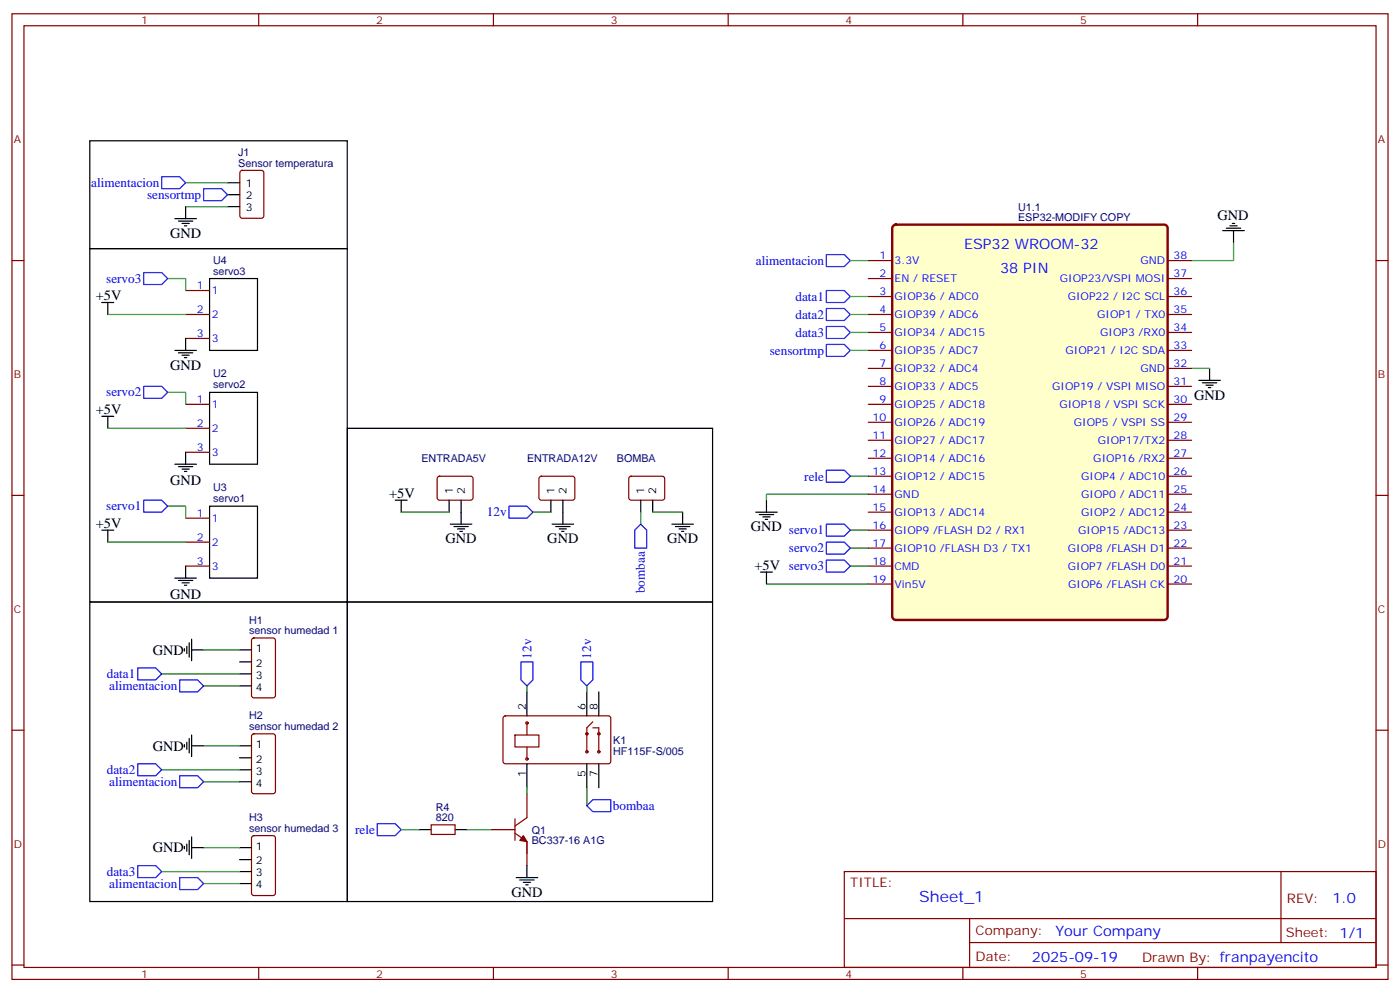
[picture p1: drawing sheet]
<svg xmlns="http://www.w3.org/2000/svg" width="412mm" height="292mm" viewBox="0 0 412 292" stroke-linecap="round" stroke-linejoin="round" font-family="sans-serif">
<g fill="none" stroke="#870000" stroke-width=".35">
<path d="M3.5 4.1h405.4v284.3h-405.4zM7.1 7.6h398.2v277.3h-398.2zM76.2 4.1v3.5M145.3 4.1v3.5M214.5 4.1v3.5M283.6 4.1v3.5M352.8 4.1v3.5M3.5 76.7h3.6M405.3 76.7h3.6M3.5 145.9h3.6M405.3 145.9h3.6M3.5 215h3.6"/>
<path d="M405.3 215h3.6M248.7 256.6h156.6v28.3h-156.6zM377.3 256.7v20.8M248.7 270.5h156.5M285.6 277.5h119.6M285.6 270.5v14.1M3.5 284.2h3.6M76.2 284.9v3.5M145.3 284.9v3.5M214.5 284.9v3.5M283.6 284.9v3.5M352.8 284.9v3.5"/>
<path d="M405.3 284.2h3.6"/>
</g>
<path d="M263.1 66.6l.8-.5h79l.9 .5 .2 .6v114.3l-.5 .9-.6 .2h-79l-.9-.5-.2-.6v-114.3z" fill="#ffc" stroke="#870000" stroke-width=".71"/>
<g fill="none" stroke="#870000" stroke-width=".35">
<path d="M70.9 50.4l.5-.2h5.6l.7 .4v13l-.4 .6-5.9 .1-.7-.5v-12.9zM255.8 76.7h7M344 76.7h7M54.7 92.6h7M54.7 85.5h7M54.7 99.7h7M255.8 82h7M255.8 87.3h7M255.8 92.6h7M255.8 97.9h7M344 82h7M344 87.3h7"/>
<path d="M344 92.6h7M344 97.9h7M54.7 119.1h7M255.8 103.2h7M255.8 108.5h7M255.8 113.8h7M255.8 119.1h7M344 103.2h7M344 108.5h7M344 113.8h7M344 119.1h7M54.7 126.1h7"/>
<path d="M54.7 133.2h7M255.8 124.4h7M255.8 129.6h7M255.8 134.9h7M344 124.4h7M344 129.6h7M344 134.9h7M54.7 152.6h7M54.7 159.6h7M129 140.4l.5-.2 9.4 .1 .4 .6v6l-.7 .4-9.4-.1-.4-.6v-5.7zM159 140.4l.5-.2 9.4 .1 .4 .6v6l-.7 .4-9.4-.1-.5-.6v-5.7zM185.4 140.4l.5-.2 9.5 .1 .4 .6-.1 6-.6 .4-9.5-.1-.4-.6v-5.7z"/>
<path d="M255.8 140.2h7M255.8 145.5h7M255.8 150.8h7M255.8 156.1h7M344 140.2h7M344 145.5h7M344 150.8h7M344 156.1h7M54.7 166.7h7M255.8 161.4h7M255.8 166.7h7M255.8 172h7"/>
<path d="M344 161.4h7M344 166.7h7M344 172h7M74.3 188.1l.5-.2h5.6l.7 .4v16.5l-.4 .6-5.9 .1-.7-.5v-16.4zM74.3 216.3l.5-.2h5.6l.7 .4v16.5l-.4 .7h-5.9l-.7-.4v-16.5zM148.4 211l.5-.2h30.6l.4 .7v13l-.7 .4-30.6-.1-.4-.6v-12.7zM151.7 216.4h7v3.6h-7zM155.2 212.9v3.5M155.2 220v3.5M174.6 212.5l-1.7 1.8v7.1M174.6 214.3h1.8v7.1M155.2 233.7v7.1l-3.5 2.4"/>
<path d="M74.3 246.3l.5-.2h5.6l.7 .4v16.5l-.4 .6-5.9 .1-.7-.5v-16.4zM127 242.9h7.1v2.8h-7.1zM144.6 244.3h7.1M151.7 245.4l3.5 2.4v3.6M151.7 241.1v6.4M155.2 247.8v7.1"/>
<circle cx="155.2" cy="212.9" r=".35"/>
<circle cx="172.9" cy="216.1" r=".35"/>
<circle cx="176.4" cy="216.1" r=".35"/>
<circle cx="155.2" cy="223.5" r=".35"/>
<circle cx="172.9" cy="221.4" r=".35"/>
<circle cx="176.4" cy="221.4" r=".35"/>
</g>
<g fill="none" stroke="#000" stroke-width=".35">
<path d="M26.5 41.5h75.8v31.7h-75.8zM67 53.8h3.6M67 57.3h3.6M26.5 73.2h75.8v104.1h-75.8zM51.5 64.4h6.4M52.6 65.1h4.2M53.6 65.8h2.1M54.3 66.5h.7M54.7 60.9v3.5M67 60.9h3.6M360.2 67.9h6.3M361.2 67.2h4.3"/>
<path d="M362.3 66.5h2.1M363 65.8h.7M363.4 67.9v3.5M30 89.1h3.5M31.7 89.1v3.5M54.7 99.7v3.5M61.7 82h14.1v21.2h-14.1zM51.5 103.2h6.4M52.6 103.9h4.2M53.6 104.6h2.1M54.3 105.3h.7M61.7 115.5h14.1v21.2h-14.1z"/>
<path d="M353.1 112h6.4M354.2 112.7h4.2M355.2 113.4h2.2M356 114.1h.7M356.3 108.5v3.5M30 122.6h3.5M31.7 122.6v3.5M51.5 136.7h6.4M52.6 137.4h4.2M53.6 138.1h2.1M54.3 138.8h.7M54.7 133.2v3.5"/>
<path d="M102.3 126.1h107.6v51.2h-107.6zM30 156.1h3.5M31.7 156.1v3.5M61.7 149h14.1v21.2h-14.1zM116.4 147.3h3.5M118.2 147.3v3.5M132.3 147.3v3.5M132.6 154.3h6.4M133.7 155h4.2M134.8 155.8h2.1M135.5 156.5h.7M135.8 147.3v7"/>
<path d="M162.3 147.3v3.5M162.6 154.3h6.4M163.7 155h4.2M164.7 155.8h2.2M165.5 156.5h.7M165.8 147.3v7M188.7 147.3v3.5M192.3 147.3v3.5M197.9 154.3h6.4M199 155h4.2M200 155.8h2.1M200.7 156.5h.7"/>
<path d="M201.1 150.8v3.5M222.6 150.8h6.4M223.7 151.5h4.2M224.7 152.2h2.1M225.4 152.9h.7M225.8 147.3v3.5M26.5 177.3h75.8v88.2h-75.8zM51.5 170.2h6.4M52.6 170.9h4.2M53.6 171.6h2.1M54.3 172.3h.7M54.7 166.7v3.5"/>
<path d="M102.3 177.3h107.6v88.2h-107.6zM224 168.5h3.5M225.8 168.5v3.5M54.3 191v.7M55 190.3v2.1M55.7 189.3v4.2M56.4 191.4h3.6M56.4 188.2v6.4M70.6 191.4h3.5M70.6 194.9h3.5M70.6 198.4h3.5M54.3 219.3v.7"/>
<path d="M55 218.5v2.2M55.7 217.5v4.2M56.4 219.6h3.6M56.4 216.4v6.4M70.6 202h3.5M70.6 219.6h3.5M155.2 203.7v7.1M172.9 203.7v7.1M176.4 203.7v7.1M70.6 223.1h3.5M70.6 226.7h3.5M70.6 230.2h3.5"/>
<path d="M155.2 224.9v7.1M172.9 224.9v7.1M176.4 224.9v7.1M54.3 249.2v.7M55 248.5v2.1M55.7 247.5v4.2M56.4 249.6h3.6M56.4 246.4v6.4M70.6 249.6h3.5M70.6 253.1h3.5M70.6 256.6h3.5M123.5 244.3h3.5"/>
<path d="M134.1 244.3h3.5M152 258.4h6.4M153.1 259.1h4.2M154.2 259.8h2.1M155.2 254.9v3.5M70.6 260.2h3.5M154.9 260.5h.7"/>
</g>
<g fill="none" stroke="#008700" stroke-width=".35">
<path d="M54.7 53.8h12.3M54.7 60.9h12.3M250.5 76.7h5.3M363.4 71.4v5.3h-12.4M31.7 92.6h23M49.4 82h5.3v3.5M250.5 92.6h5.3M250.5 87.3h5.3M250.5 97.9h5.3M49.4 115.5h5.3v3.6M250.5 103.2h5.3M351 108.5h5.3"/>
<path d="M31.7 126.1h23M31.7 159.6h23M49.4 149h5.3v3.6M118.2 150.8h14.1M157 150.8h5.3M188.7 150.8v3.5M192.3 150.8h8.8M250.5 140.2h5.3M250.5 156.1h5.3M255.8 145.5h-30v1.8M225.8 172h30M250.5 161.4h5.3"/>
<path d="M250.5 166.7h5.3M47.6 198.4h23M60 191.4h10.6M60 219.6h10.6M60 202h10.6M155.2 202v1.7M172.9 202v1.7M47.6 226.7h23M60 230.2h10.6M155.2 232v1.7M172.9 232v5.2M47.6 256.6h23"/>
<path d="M60 249.6h10.6M118.2 244.3h5.3M137.6 244.3h7M60 260.2h10.6"/>
</g>
<g fill="none" stroke="#00f" stroke-width=".35">
<path d="M47.6 52h5.3l1.8 1.8-1.8 1.8h-5.3zM60 55.6h5.3l1.7 1.7-1.7 1.8h-5.3zM243.4 75h5.3l1.8 1.7-1.8 1.8h-5.3zM42.3 80.3h5.3l1.8 1.7-1.8 1.8h-5.3zM243.4 85.5h5.3l1.8 1.8-1.8 1.8h-5.3zM243.4 90.8h5.3l1.8 1.8-1.8 1.8h-5.3zM243.4 96.1h5.3l1.8 1.8-1.8 1.8h-5.3zM42.3 113.8h5.3l1.8 1.7-1.8 1.8h-5.3zM243.4 101.4h5.3l1.8 1.8-1.8 1.8h-5.3zM243.4 138.5h5.3l1.8 1.7-1.8 1.8h-5.3zM42.3 147.3h5.3l1.8 1.7-1.8 1.8h-5.3zM149.9 149h5.3l1.8 1.8-1.8 1.8h-5.3z"/>
<path d="M188.7 154.3l1.8 1.8v5.3h-3.5v-5.3zM243.4 154.3h5.3l1.8 1.8-1.8 1.8h-5.3zM243.4 159.6h5.3l1.8 1.8-1.8 1.8h-5.3zM243.4 164.9h5.3l1.8 1.8-1.8 1.8h-5.3zM40.6 196.7h5.3l1.7 1.7-1.7 1.8h-5.3zM153.5 194.9h3.5v5.3l-1.8 1.8-1.7-1.8zM171.1 194.9h3.5v5.3l-1.7 1.8-1.8-1.8zM52.9 200.2h5.3l1.8 1.8-1.8 1.7h-5.3zM40.6 224.9h5.3l1.7 1.8-1.7 1.7h-5.3zM52.9 228.4h5.3l1.8 1.8-1.8 1.8h-5.3zM172.9 237.2l1.7-1.7h5.3v3.5h-5.3zM40.6 254.9h5.3l1.7 1.7-1.7 1.8h-5.3z"/>
<path d="M52.9 258.4h5.3l1.8 1.8-1.8 1.7h-5.3zM111.1 242.5h5.3l1.8 1.8-1.8 1.8h-5.3z"/>
</g>
<path d="M154.2 246.1l1 1.7-2.1-.3z" fill="#870000" stroke="#870000" stroke-width=".35"/>
<text font-size="4.6" fill="#00f" x="270.8" y="265.7">Sheet_1</text>
<g font-size="4.2">
<text x="358.7" y="64.7">GND</text>
<text x="50.1" y="70">GND</text>
<text x="28.2" y="88.4">+5V</text>
<text x="50.1" y="108.8">GND</text>
<text x="351.7" y="117.7">GND</text>
<text x="28.2" y="121.9">+5V</text>
<text x="50.1" y="142.8">GND</text>
<text x="114.7" y="146.6">+5V</text>
<text x="28.2" y="155.4">+5V</text>
<text x="131.2" y="160">GND</text>
<text x="161.2" y="160">GND</text>
<text x="196.5" y="160">GND</text>
<text x="221.2" y="156.5">GND servo1</text>
<text x="222.2" y="167.7">+5V servo3</text>
<text x="50.1" y="176.3">GND</text>
<text x="45" y="192.8">GND</text>
<text x="45" y="221">GND</text>
<text x="45" y="251">GND</text>
<text x="150.6" y="264.1">GND</text>
</g>
<g font-size="4.2" fill="#00f">
<text x="284" y="73.2">ESP32 WROOM-32</text>
<text x="294.6" y="80.3">38 PIN</text>
<text x="392.5" y="265.9">1.0</text>
<text x="310.9" y="275.5">Your Company</text>
<text x="304" y="283.3">2025-09-19</text>
</g>
<g font-size="3.9" fill="#00f">
<text x="26.9" y="55">alimentacion</text>
<text x="43.3" y="58.5">sensortmp</text>
<text x="222.7" y="78">alimentacion</text>
<text x="31.3" y="83.2">servo3</text>
<text x="234.3" y="88.6">data1</text>
<text x="234.3" y="93.9">data2</text>
<text x="234.3" y="99.1">data3</text>
<text x="226.8" y="104.4">sensortmp</text>
<text x="31.3" y="116.7">servo2</text>
<text x="236.9" y="141.5">rele</text>
<text x="31.3" y="150.3">servo1</text>
<text x="143.4" y="152">12v</text>
<text x="232.4" y="162.7">servo2</text>
<text x="189.9" y="174.7" transform="rotate(-90 189.9 174.7)">bombaa</text>
<text x="156.5" y="193.9" transform="rotate(-90 156.5 193.9)">12v</text>
<text x="174.2" y="193.9" transform="rotate(-90 174.2 193.9)">12v</text>
<text x="31.5" y="199.6">data1</text>
<text x="32.2" y="203.2">alimentacion</text>
<text x="31.5" y="227.9">data2</text>
<text x="32.2" y="231.4">alimentacion</text>
<text x="180.5" y="238.6">bombaa</text>
<text x="104.6" y="245.6">rele</text>
<text x="31.5" y="257.9">data3</text>
<text x="32.2" y="261.3">alimentacion</text>
</g>
<g font-size="3.9" fill="#800">
<text x="250.5" y="261.2">TITLE:</text>
<text x="379.1" y="265.9">REV:</text>
<text x="287.4" y="275.4">Company:</text>
<text x="378.7" y="276">Sheet: 1/1</text>
<text x="287.4" y="283.1">Date:</text>
<text x="336.4" y="283.2">Drawn By: franpayencito</text>
</g>
<g font-size="3.2" fill="#800">
<text x="41.6" y="7.1">1</text>
<text x="110.8" y="7.1">2</text>
<text x="179.9" y="7.1">3</text>
<text x="249.1" y="7.1">4</text>
<text x="318.2" y="7.1">5</text>
<text x="4.1" y="42.2">A</text>
<text x="405.9" y="42.2">A</text>
<text x="4.1" y="111.3">B</text>
<text x="405.9" y="111.3">B</text>
<text x="4.1" y="180.4">C</text>
<text x="405.9" y="180.4">C</text>
<text x="4.1" y="249.6">D</text>
<text x="405.9" y="249.6">D</text>
<text x="41.6" y="287.9">1</text>
<text x="110.8" y="287.9">2</text>
<text x="179.9" y="287.9">3</text>
<text x="249.1" y="287.9">4</text>
<text x="318.2" y="287.9">5</text>
</g>
<g font-size="3.2" fill="#000080">
<text x="70.2" y="45.9">J1</text>
<text x="70.2" y="49.1">Sensor temperatura</text>
<text x="299.9" y="65.1">ESP32-MODIFY COPY</text>
<text x="299.9" y="62">U1.1</text>
<text x="62.8" y="77.6">U4</text>
<text x="62.8" y="80.9">servo3</text>
<text x="62.8" y="111.1">U2</text>
<text x="62.8" y="114.4">servo2</text>
<text x="124.1" y="135.9">ENTRADA5V</text>
<text x="155.3" y="135.9">ENTRADA12V</text>
<text x="181.7" y="135.9">BOMBA</text>
<text x="62.8" y="147.9">servo1</text>
<text x="62.8" y="144.7">U3</text>
<text x="73.4" y="183.6">H1</text>
<text x="73.4" y="186.8">sensor humedad 1</text>
<text x="73.4" y="215">sensor humedad 2</text>
<text x="73.4" y="211.8">H2</text>
<text x="180.6" y="219.1">K1</text>
<text x="180.6" y="222.3">HF115F-S/005</text>
<text x="128.4" y="238.9">R4</text>
<text x="73.4" y="245">sensor humedad 3</text>
<text x="73.4" y="241.8">H3</text>
<text x="128.4" y="241.8">820</text>
<text x="156.6" y="245.5">Q1</text>
<text x="156.6" y="248.4">BC337-16 A1G</text>
</g>
<g font-size="3.2">
<text x="72.4" y="55">1</text>
<text x="72.4" y="58.5">2</text>
<text x="72.4" y="62">3</text>
<text x="133.3" y="145.5" transform="rotate(-90 133.3 145.5)">1</text>
<text x="136.9" y="145.5" transform="rotate(-90 136.9 145.5)">2</text>
<text x="163.3" y="145.5" transform="rotate(-90 163.3 145.5)">1</text>
<text x="166.9" y="145.5" transform="rotate(-90 166.9 145.5)">2</text>
<text x="189.8" y="145.5" transform="rotate(-90 189.8 145.5)">1</text>
<text x="193.3" y="145.5" transform="rotate(-90 193.3 145.5)">2</text>
<text x="75.4" y="192.1">1</text>
<text x="75.4" y="196.3">2</text>
<text x="75.4" y="199.8">3</text>
<text x="75.4" y="203.4">4</text>
<text x="154.9" y="209" transform="rotate(-90 154.9 209)">2</text>
<text x="172.5" y="209" transform="rotate(-90 172.5 209)">6</text>
<text x="176" y="209" transform="rotate(-90 176 209)">8</text>
<text x="75.4" y="220.3">1</text>
<text x="75.4" y="224.5">2</text>
<text x="75.4" y="228.1">3</text>
<text x="75.4" y="231.6">4</text>
<text x="154.9" y="228.7" transform="rotate(-90 154.9 228.7)">1</text>
<text x="172.5" y="228.7" transform="rotate(-90 172.5 228.7)">5</text>
<text x="176" y="228.7" transform="rotate(-90 176 228.7)">7</text>
<text x="75.4" y="250.3">1</text>
<text x="75.4" y="254.5">2</text>
<text x="75.4" y="258.1">3</text>
<text x="75.4" y="261.6">4</text>
</g>
<g font-size="3.2" fill="#00f">
<text x="259" y="76.4">1</text>
<text x="263.5" y="77.8">3.3V</text>
<text x="336" y="77.8">GND</text>
<text x="345.7" y="76.4">38</text>
<text x="259" y="81.7">2</text>
<text x="263.5" y="83.1">EN / RESET</text>
<text x="312.2" y="83.1">GIOP23/VSPI MOSI</text>
<text x="345.7" y="81.7">37</text>
<text x="58" y="85.2">1</text>
<text x="62.4" y="86.6">1</text>
<text x="259" y="87">3</text>
<text x="263.5" y="88.4">GIOP36 / ADC0</text>
<text x="314.5" y="88.4">GIOP22 / I2C SCL</text>
<text x="345.7" y="87">36</text>
<text x="58" y="92.3">2</text>
<text x="62.4" y="93.7">2</text>
<text x="259" y="92.3">4</text>
<text x="263.5" y="93.7">GIOP39 / ADC6</text>
<text x="323.2" y="93.7">GIOP1 / TX0</text>
<text x="345.7" y="92.3">35</text>
<text x="58" y="99.3">3</text>
<text x="62.4" y="100.7">3</text>
<text x="259" y="97.5">5</text>
<text x="263.5" y="99">GIOP34 / ADC15</text>
<text x="324.1" y="99">GIOP3 /RX0</text>
<text x="345.7" y="97.5">34</text>
<text x="259" y="102.8">6</text>
<text x="263.5" y="104.2">GIOP35 / ADC7</text>
<text x="313.9" y="104.2">GIOP21 / I2C SDA</text>
<text x="345.7" y="102.8">33</text>
<text x="259" y="108.1">7</text>
<text x="259" y="113.4">8</text>
<text x="263.5" y="109.5">GIOP32 / ADC4</text>
<text x="336" y="109.5">GND</text>
<text x="345.7" y="113.4">31</text>
<text x="345.7" y="108.1">32</text>
<text x="58" y="118.7">1</text>
<text x="259" y="118.7">9</text>
<text x="263.5" y="114.8">GIOP33 / ADC5</text>
<text x="310" y="114.8">GIOP19 / VSPI MISO</text>
<text x="345.7" y="118.7">30</text>
<text x="58" y="125.8">2</text>
<text x="62.4" y="120.1">1</text>
<text x="257" y="124">10</text>
<text x="263.5" y="120.1">GIOP25 / ADC18</text>
<text x="263.5" y="125.4">GIOP26 / ADC19</text>
<text x="312.1" y="120.1">GIOP18 / VSPI SCK</text>
<text x="316.3" y="125.4">GIOP5 / VSPI SS</text>
<text x="345.7" y="124">29</text>
<text x="62.4" y="127.2">2</text>
<text x="257" y="129.3">11</text>
<text x="263.5" y="130.7">GIOP27 / ADC17</text>
<text x="323.4" y="130.7">GIOP17/TX2</text>
<text x="345.7" y="129.3">28</text>
<text x="58" y="132.8">3</text>
<text x="62.4" y="134.2">3</text>
<text x="257" y="134.6">12</text>
<text x="263.5" y="136">GIOP14 / ADC16</text>
<text x="322.1" y="136">GIOP16 /RX2</text>
<text x="345.7" y="134.6">27</text>
<text x="257" y="139.9">13</text>
<text x="263.5" y="141.3">GIOP12 / ADC15</text>
<text x="318.5" y="141.3">GIOP4 / ADC10</text>
<text x="345.7" y="139.9">26</text>
<text x="257" y="145.2">14</text>
<text x="263.5" y="146.6">GND</text>
<text x="318.5" y="146.6">GIOP0 / ADC11</text>
<text x="345.7" y="145.2">25</text>
<text x="58" y="152.2">1</text>
<text x="62.4" y="153.6">1</text>
<text x="257" y="150.5">15</text>
<text x="257" y="155.8">16</text>
<text x="263.5" y="151.9">GIOP13 / ADC14</text>
<text x="318.5" y="151.9">GIOP2 / ADC12</text>
<text x="345.7" y="155.8">23</text>
<text x="345.7" y="150.5">24</text>
<text x="58" y="159.3">2</text>
<text x="62.4" y="160.7">2</text>
<text x="257" y="161">17</text>
<text x="263.5" y="157.2">GIOP9 /FLASH D2 / RX1</text>
<text x="317.6" y="157.2">GIOP15 /ADC13</text>
<text x="345.7" y="161">22</text>
<text x="58" y="166.3">3</text>
<text x="62.4" y="167.7">3</text>
<text x="257" y="166.3">18</text>
<text x="263.5" y="162.5">GIOP10 /FLASH D3 / TX1</text>
<text x="263.5" y="167.7">CMD</text>
<text x="314.6" y="167.7">GIOP7 /FLASH D0</text>
<text x="314.6" y="162.5">GIOP8 /FLASH D1</text>
<text x="345.7" y="166.3">21</text>
<text x="257" y="171.6">19</text>
<text x="263.5" y="173">Vin5V</text>
<text x="314.6" y="173">GIOP6 /FLASH CK</text>
<text x="345.7" y="171.6">20</text>
</g>
</svg>
